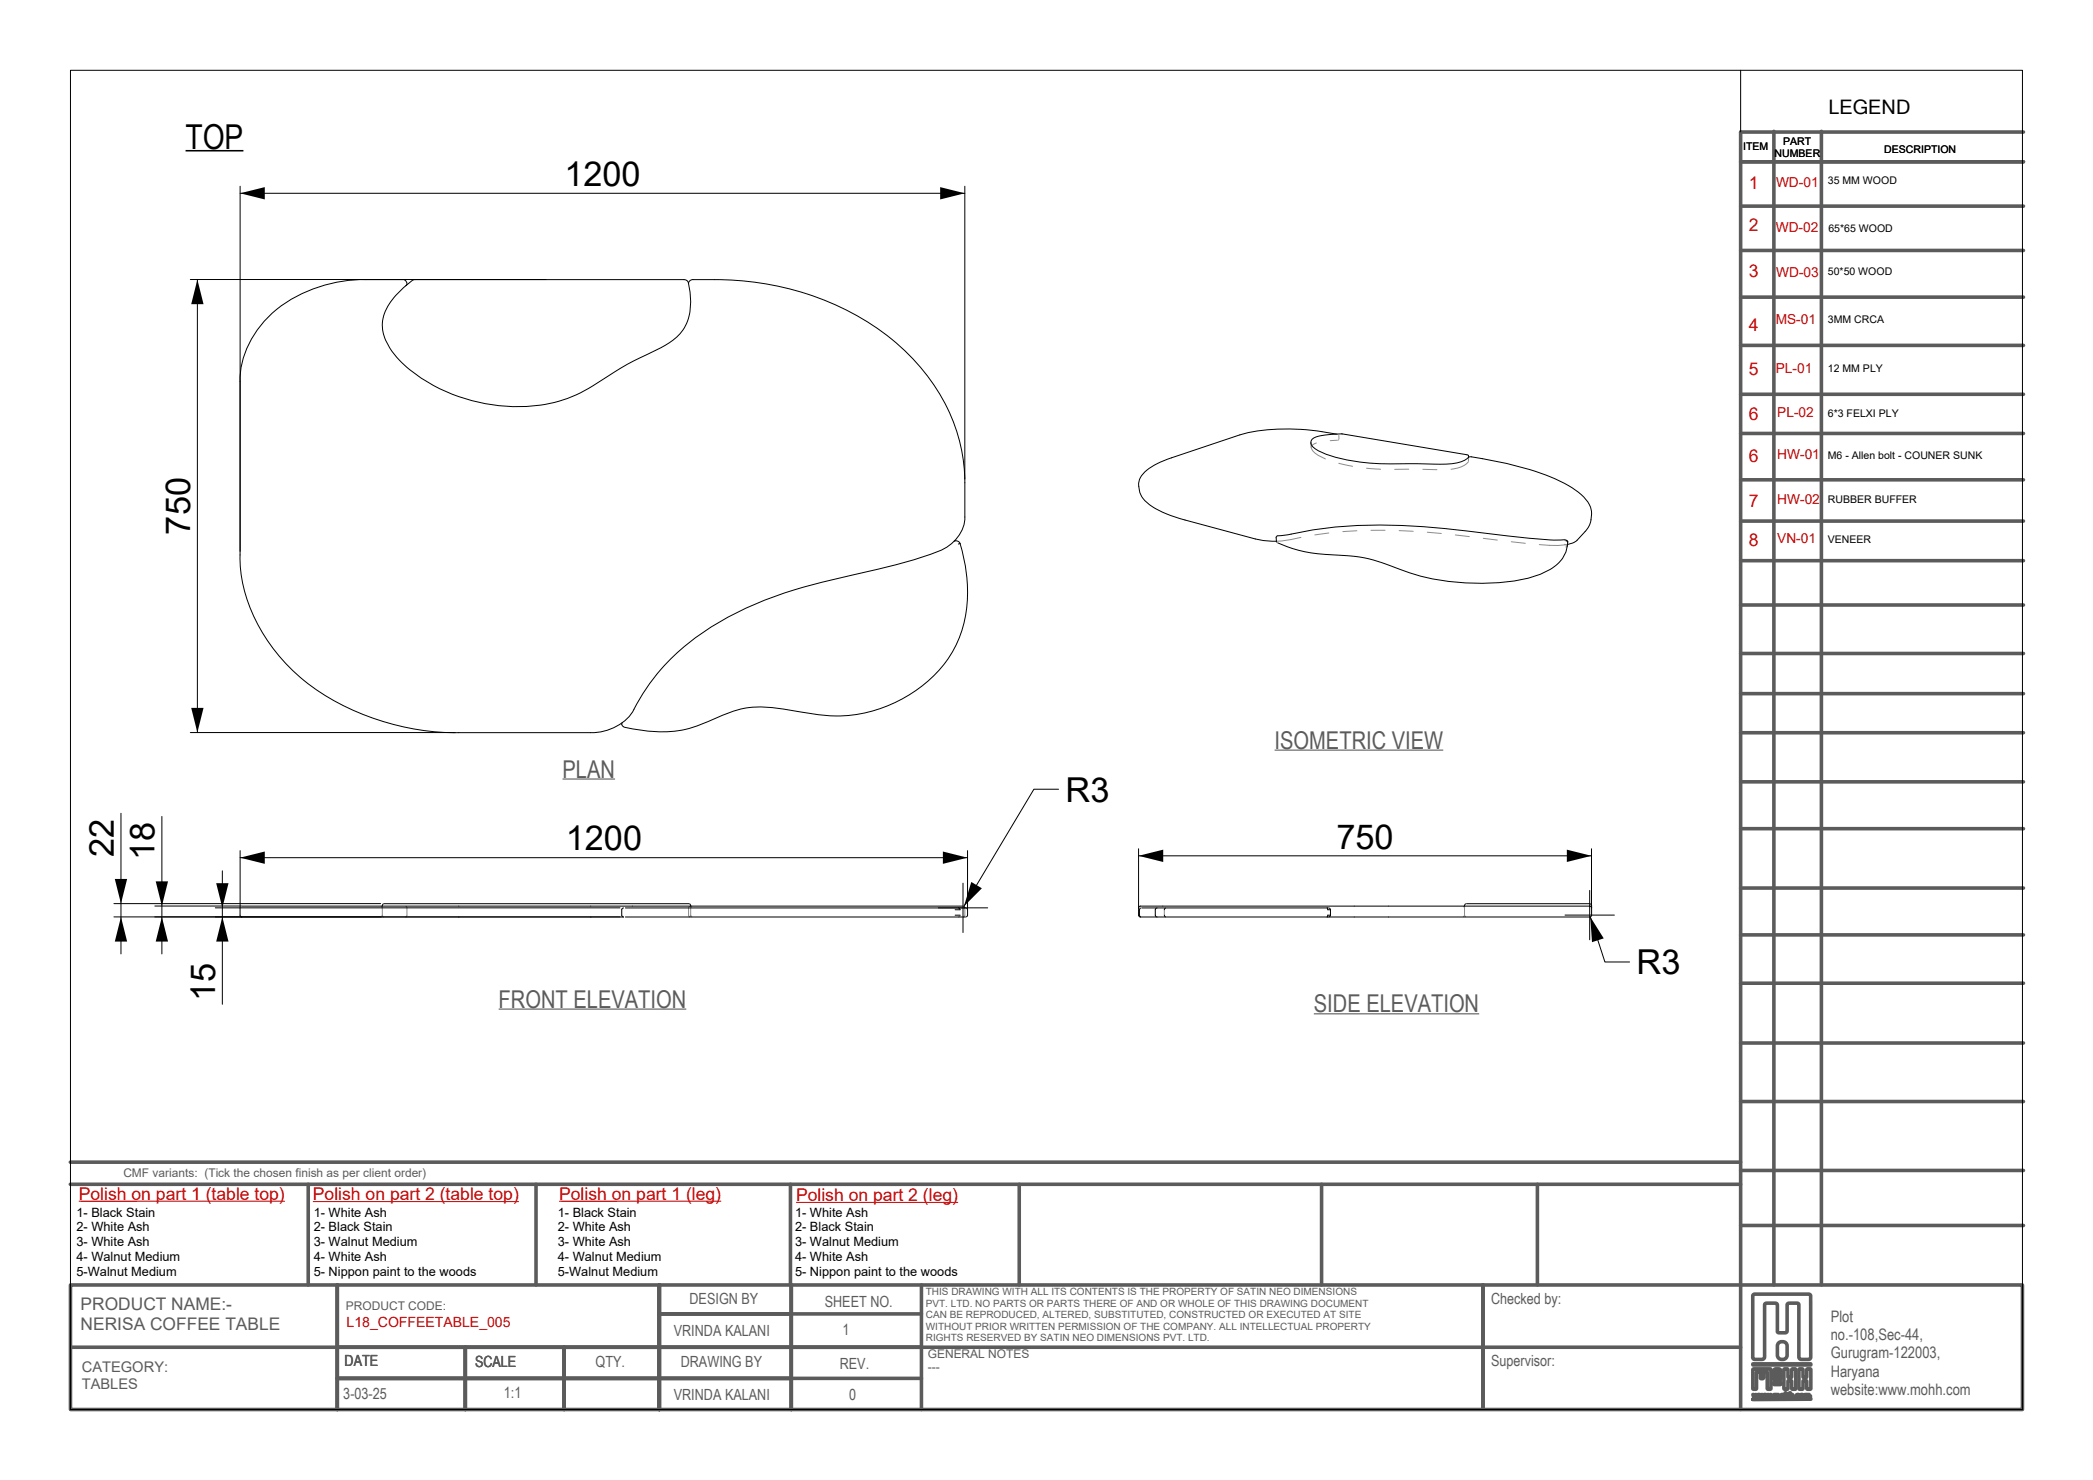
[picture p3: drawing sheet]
<svg xmlns="http://www.w3.org/2000/svg" width="297mm" height="210mm" viewBox="0 0 297 210" stroke-linecap="round" stroke-linejoin="round" font-family="sans-serif">
<!-- layer: Make2D -->
<g fill="none" stroke="#8c8c8c" stroke-width=".14">
<path d="M184.6 76.2l-1.4 .3-2.1 .3M186 62.9a1.53 1.53 0 0 0 1.1 1.7l1 .5M186.8 62.9a.91 .91 0 0 0-.7 .5M188.6 75.6l-2 .3M189.6 61.6h.2M189.8 62.5h-1M190 62.4h-.1M190 65.7l1.9 .5M190 61.8v.5M192.5 75.3l-1.9 .1M193.9 66.4l2 .2M196.5 75.2h-2"/>
<path d="M198.5 75.3l2 .1M199.9 66.6h-2M201.9 66.6h2M202.5 75.5l2 .2M206.5 75.9l2 .2M208.3 65.6a3.6 3.6 0 0 1-2.4 1M208.4 64.9v.6M210.5 76.4l2 .2M214.5 76.9l2 .2M222 77.2l.4 .2-.1 .2h-.1M222.1 76.7l.4 .2M222.4 77.2a13.1 13.1 0 0 1-4 .1"/>
<path d="M54.1 128.6l.2 .2M54.3 129.8l.1 .3M54.3 128.6v1.2M54.3 129.8l-.2 .3M57.6 128.6l.1 .2v1l-.1 .3M97.9 128.6l-.2 .2v1l.2 .3M98 128.6v1.2M98 129.8l-.1 .3M98 129.8l.2 .3M98.2 128.6l-.2 .2M136.2 129.8l-.2 .3M136.9 128.8v1l-.1 .3"/>
<path d="M165.2 129.1v.7M207.7 128.6l.1 .2M207.8 129.8l.2 .3M207.8 128.6v1.2M207.8 129.8l-.1 .3"/>
</g>
<g fill="none" stroke="#000" stroke-width=".14">
<path d="M56.2 41.9l1.1-1.1 1.2-1 .4-.1h38.2a.62 .62 0 0 1 .6 .4 8.5 8.5 0 0 1-.4 6.1 7.4 7.4 0 0 1-3.5 3.1 67.3 67.3 0 0 0-10.6 6 19.9 19.9 0 0 1-12.4 2.3 22.8 22.8 0 0 1-14.7-7.2l-.8-1-.6-1.1a5.3 5.3 0 0 1 1-5.8zM97.7 40.3a.56 .56 0 0 1 .6-.6 44.8 44.8 0 0 1 18.4 2.8 32.5 32.5 0 0 1 17.7 15.4 24.1 24.1 0 0 1 2.5 10.6v4.9a5.5 5.5 0 0 1-3.7 4.8 105.9 105.9 0 0 1-14.5 3.9 55.3 55.3 0 0 0-18.5 7.3 29.7 29.7 0 0 0-10.6 11.8 7.2 7.2 0 0 1-5.8 2.7h-18.7a35.1 35.1 0 0 1-23.2-8.4 23.6 23.6 0 0 1-7.8-15.5v-25.9a13.7 13.7 0 0 1 7-11.5 20.7 20.7 0 0 1 10.7-2.9h5.3a.52 .52 0 0 1 .6 .2 .52 .52 0 0 1-.1 .6M135.4 76.8a.61 .61 0 0 1 .8 .3M136.2 77.1a20.6 20.6 0 0 1 0 13.2 17.9 17.9 0 0 1-10.6 10 19.8 19.8 0 0 1-11.8 .7l-2.4-.4a14.1 14.1 0 0 0-9.9 1.3 16.7 16.7 0 0 1-11.9 1.5l-.9-.2a.44 .44 0 0 1-.4-.7M136.2 77.1l-.2 .1M181.1 76.8l.1 .1M181.2 76.1l.9-.1a64.5 64.5 0 0 1 19.9-1.3l14.9 1.7 3.5 .2h1.6M189.6 61.6a32.5 32.5 0 0 0-12.5-.2l-10.9 3.6a8.7 8.7 0 0 0-4.2 2.5 3.1 3.1 0 0 0 1.1 4.1 15.6 15.6 0 0 0 5.1 2.2l11.1 2.9 1.8 .1v-.7M208.4 64.7l-.2-.2-17.7-2.9h-1.7a4.8 4.8 0 0 0-2.6 .7 .89 .89 0 0 0 .4 1.4 17.8 17.8 0 0 0 7.8 2l10 .2a5.6 5.6 0 0 0 4-1M208.4 64.7v.2M208.4 64.9l.3-.1a55 55 0 0 1 9.9 2.3 16 16 0 0 1 6.3 3.6 3.5 3.5 0 0 1 0 4.7l-1.1 1.2a2.38 2.38 0 0 1-1.4 .6M222 76.6l.4 .1 .1 .2"/>
<path d="M222.3 76.7l.2 .2M222.5 76.9a4.7 4.7 0 0 1-2.5 3.9 16.6 16.6 0 0 1-7.3 1.9 32.6 32.6 0 0 1-16.1-2.7 21.1 21.1 0 0 0-7.5-1.3 19.5 19.5 0 0 1-7.8-1.7M34.3 128.6h102.4M54.4 128.2l-.1 .4M54.5 128.2h43.3M88.5 128.8l-.2 .1-.1 .2v.8l.3 .2h-4.7h-49.5l-.2-.3v-1M88.7 128.8h48.3M88.7 130.1h48.3M97.9 128.2l.1 .4M135.5 129.8h.7M136 128.8l.2 .3h-.7M136.8 128.6l.1 .2"/>
<path d="M137.1 128.8l.2 .3v.7l-.2 .3M161.8 130.1h.1M161.9 128.8l-.2 .3v.7l.2 .3M162 128.8h26.3M162 130.1h26.3M164.1 128.8l-.2 .3v.7l.2 .3M165.2 129.8l.2 .3M165.4 128.8l-.2 .3M188.3 128.8h.2M188.3 130.1h.2M188.3 128.8l.1 .3h.4M188.6 128.8l.2 .3"/>
<path d="M188.8 129.8h-.4l-.1 .3M188.8 129.1v.7M188.8 129.8l-.2 .3M208 128.2l-.2 .4M208.1 128.2h17.4M225.6 128.2l.2 .1 .1 .2v1.3l-.3 .3h-37.1M225.9 128.8l-.3-.2h-63.8l-.2 .2v1l.2 .3"/>
</g>
<!-- layer: Layer 01 -->
<path d="M11.2 170.4h29.2M44.4 170.5h29.2M79.3 170.4h23M113 170.6h23" fill="none" stroke="#c80000" stroke-width=".14"/>
<!-- layer: TAG-SYM -->
<path d="M26.3 21.4h8.2" fill="none" stroke="#000" stroke-width=".22"/>
<!-- layer: 01-TEXT-TITL -->
<g fill="none" stroke="#5b5b5b" stroke-width=".51">
<path d="M251.7 18.6v163.7M258.5 18.6v163.7M287.1 18.7h-40.1v181.3M247 23h40.1M247 29.2h40.1M247 35.5h40.1M247 42.2h40.1M247 55.9h40.1M247 49h40.1M247 79.5h40.1M247 61.5h40.1M247 73.9h40.1"/>
<path d="M247 68.1h40.1M247 85.8h40.1M247 98.4h40.1M247 92.7h40.1M247 110.9h40.1M247 117.6h40.1M247 104h40.1M247 132.6h40.1M247 139.5h40.1M247 126h40.1M247 156.3h40.1M247 148h40.1"/>
<path d="M10 164.9h237M10 168h237M43.7 168v14.3M76.1 168v14.3M112.2 168v14.3M144.6 168v14.3M187.5 168v14.3M218.2 168v14.3M247 173.9h40.1M247 166.1h40.1M10 182.3h277v17.7h-277zM10 191.1h237"/>
<path d="M47.9 182.3v17.7M47.9 195.6h82.9M66 191.1v8.9M80 191.1v8.9M93.6 186.4h37.2M93.6 182.3v17.7M112.3 182.3v17.7M130.8 182.3v17.7M210.4 182.3v17.6M248.7 198.5h8.3l-8.3 .1M248.7 193.5h8.3v.2h-8.3zM248.7 194.3l2.6-.1v2.9h-.4l-.1-.1v-2.3l-.1-.1h-.4v.9l-.1 .1h-.4v-1h-.5v2.4l-.2 .1h-.3z"/>
<path d="M248.7 197.8h.2l.1 .4 .1-.4h.1l.1 .4 .2-.4h.1l-.2 .6h-.1l-.1-.4-.2 .4h-.1zM248.8 183.7l.2-.1h7.6l.3 .1 .1 8.8-.2 .3-1.2 .1-.3-.2v-7.5l-.1-.3h-.2h-1l-.4 .1v3.8v.2l-.3 .1-1.1-.1v-4l-.4-.1h-1.1l-.3 .1v7.5l-.2 .3-.2 .1-1.2-.1-.1-.3zM249.6 197.8h.2l.1 .4 .1-.4h.1l.1 .4 .1-.4h.2l-.2 .6h-.1l-.2-.4-.1 .4h-.1zM250.5 197.8h.1l.1 .4 .2-.4h.1l.1 .4 .1-.4h.1l-.2 .6h-.1l-.1-.4-.1 .4h-.1zM251.6 196.2l.1-.1h1l.1 .2-.1 .1h-1zM251.7 194.4a.73 .73 0 0 1 1 0v1.3a.73 .73 0 0 1-1 0zM252 198l.1 .4h.1v-.4l.1-.1 .1 .5h.1v-.4M252.1 194.6l.2-.1 .1 .2v.7l-.1 .1-.3-.1zM252.3 197.8l-.5 .1-.1-.1v.6h.1v-.4M252.4 190.5a.73 .73 0 0 1 1.2 .4v1.4a.7 .7 0 0 1-.7 .6 .7 .7 0 0 1-.7-.6v-1.4zM252.8 198h.2l.1 .1-.2 .2-.1-.1zM253.2 194.2h.5v1.1l.1 .1 .5-.1v-1.1h.5v2.9h-.5v-1.1l-.5-.1-.1 .1v1.1h-.5z"/>
<path d="M253.4 198v.4h-.1v-.8h.1v.3l.2-.1 .2 .1v.5h-.1v-.3M254.1 198v.4h-.1v-.8h.1v.3l.2-.1 .1 .1v.5h-.1v-.3M254.9 197.9l.2-.1 .2 .1h-.2l-.1 .2v.2h.3a.3 .3 0 0 1-.4 0 .3 .3 0 0 1 0-.4zM255.3 194.2h.5l.1 1.1 .1 .1 .4-.1v-1.1h.6v2.9h-.6v-1.1l-.4-.1-.1 .1-.1 1.1h-.5zM255.6 198h.2v.1l-.1 .2-.2-.1zM256.4 198v.4h.2v-.4l.1-.1 .1 .5h.1v-.4M256.7 197.8l-.5 .1-.1-.1v.6h.1v-.4"/>
<circle cx="252.9" cy="198.1" r=".29"/>
<circle cx="255.7" cy="198.1" r=".29"/>
</g>
<path d="M79.8 110.5h7.5M180.9 106.4h23.9M70.8 143.2h26.6M186.4 143.8h23.5" fill="none" stroke="#5b5b5b" stroke-width=".16"/>
<!-- layer: Default -->
<g fill="none" stroke="#000" stroke-width=".14">
<path d="M10 10h277v190h-277zM247 10v8.7M27 39.7h50.5M28 39.7v64.2M34.1 26.4v51.8M34.1 27.4h102.8M136.9 26.4v41.6M17.2 115.4v19.9M23 115.8v19.5M27 103.9h37.6M150.2 112h-3.5l-9.9 16.6M16.2 130.1h71.8"/>
<path d="M16.2 128.2h37.8M22 128.5h12.2M30.6 128.8h57.4M31.6 123.6v18.9M34.1 120.7v8.1M34.1 121.7h103.2M133.2 128.8h7M136.7 125.3v7M137.3 120.7v8.2M161.6 120.4v8.4M161.6 121.4h64.2M222.1 129.8h7"/>
<path d="M225.6 126.3v7M225.7 130.1l2 6.4h3.5M225.8 120.4v8.4"/>
</g>
<g fill="#000">
<path d="M28 39.7l.9 3.5h-1.8zM34.1 27.4l3.5-.9v1.8zM133.4 26.5l3.5 .9-3.5 .9zM27.1 100.4h1.8l-.9 3.5zM16.3 124.7h1.7l-.8 3.5zM17.2 130.1l.8 3.5h-1.7zM22.1 125h1.7l-.8 3.5zM23 130.1l.8 3.5h-1.7zM30.7 125.3h1.7l-.8 3.5zM31.6 130.1l.8 3.5h-1.7zM34.1 121.7l3.5-.9v1.8zM137.8 125.1l1.5 .9-2.5 2.6z"/>
<path d="M133.8 120.8l3.5 .9-3.5 .9zM161.6 121.4l3.5-.9v1.8zM225.7 130.1l1.9 3-1.7 .6zM222.3 120.5l3.5 .9-3.5 .9z"/>
</g>
<g font-size="4.9">
<text x="26.3" y="21.1">TOP</text>
<text x="80.1" y="26.4">1200</text>
<text x="27" y="75.8" transform="rotate(-90 27 75.8)">750</text>
<text x="151.2" y="113.7">R3</text>
<text x="16.2" y="121.5" transform="rotate(-90 16.2 121.5)">22</text>
<text x="21.9" y="122" transform="rotate(-90 21.9 122)">18</text>
<text x="80.3" y="120.6">1200</text>
<text x="189.7" y="120.4">750</text>
<text x="30.5" y="142" transform="rotate(-90 30.5 142)">15</text>
<text x="232.2" y="138.2">R3</text>
</g>
<g font-size="3.5" fill="#5b5b5b">
<text x="180.9" y="106.2">ISOMETRIC VIEW</text>
<text x="79.8" y="110.3">PLAN</text>
<text x="70.8" y="143">FRONT ELEVATION</text>
<text x="186.4" y="143.6">SIDE ELEVATION</text>
</g>
<text font-size="2.8" x="259.5" y="16.1">LEGEND</text>
<g font-size="2.5" fill="#c80000">
<text x="248.2" y="26.8">1</text>
<text x="248.2" y="32.8">2</text>
<text x="248.2" y="39.4">3</text>
<text x="248.2" y="47">4</text>
<text x="248.2" y="53.2">5</text>
<text x="248.2" y="59.6">6</text>
<text x="248.2" y="65.6">6</text>
<text x="248.2" y="71.9">7</text>
<text x="248.2" y="77.5">8</text>
<text x="11.2" y="170.2">Polish on part 1 (table top)</text>
<text x="44.4" y="170.3">Polish on part 2 (table top)</text>
<text x="79.3" y="170.2">Polish on part 1 (leg)</text>
<text x="113" y="170.4">Polish on part 2 (leg)</text>
</g>
<g font-size="2.5" fill="#5b5b5b">
<text x="11.4" y="185.9">PRODUCT NAME:-</text>
<text x="11.4" y="188.7">NERISA COFFEE TABLE</text>
</g>
<g font-size="2.2" fill="#5b5b5b">
<text x="97.8" y="185.1">DESIGN BY</text>
<text x="117" y="185.4">SHEET NO.</text>
<text x="211.6" y="185.1">Checked by:</text>
<text x="95.6" y="189.6">VRINDA KALANI</text>
<text x="119.6" y="189.5">1</text>
<text x="259.8" y="187.6">Plot</text>
<text x="259.8" y="190.1">no.-108,Sec-44,</text>
<text x="48.9" y="193.8">DATE</text>
<text x="67.4" y="193.9">SCALE</text>
<text x="84.5" y="193.9">QTY.</text>
<text x="96.6" y="193.9">DRAWING BY</text>
<text x="119.2" y="194.3">REV.</text>
<text x="211.6" y="193.8">Supervisor:</text>
<text x="259.8" y="192.7">Gurugram-122003,</text>
<text x="259.8" y="195.3">Haryana</text>
<text x="259.8" y="197.9">website:www.mohh.com</text>
<text x="48.7" y="198.4">3-03-25</text>
<text x="71.5" y="198.3">1:1</text>
<text x="95.6" y="198.6">VRINDA KALANI</text>
<text x="120.5" y="198.7">0</text>
</g>
<g font-size="2.1" fill="#5b5b5b">
<text x="11.6" y="194.7">CATEGORY:</text>
<text x="11.6" y="197">TABLES</text>
</g>
<text font-size="2" fill="#c80000" x="49.2" y="188.2">L18_COFFEETABLE_005</text>
<g font-size="1.9" fill="#c80000">
<text x="252" y="26.6">WD-01</text>
<text x="252" y="32.9">WD-02</text>
<text x="252" y="39.3">WD-03</text>
<text x="252" y="46">MS-01</text>
<text x="252" y="52.9">PL-01</text>
<text x="252.2" y="59.2">PL-02</text>
<text x="252.2" y="65.2">HW-01</text>
<text x="252.2" y="71.5">HW-02</text>
<text x="252.2" y="77.1">VN-01</text>
</g>
<g font-size="1.8">
<text x="10.9" y="172.6">1- Black Stain</text>
<text x="44.5" y="172.6">1- White Ash</text>
<text x="79.2" y="172.6">1- Black Stain</text>
<text x="112.8" y="172.6">1- White Ash</text>
<text x="10.9" y="174.7">2- White Ash</text>
<text x="10.9" y="176.8">3- White Ash</text>
<text x="10.9" y="178.9">4- Walnut Medium</text>
<text x="44.5" y="174.7">2- Black Stain</text>
<text x="44.5" y="176.8">3- Walnut Medium</text>
<text x="44.5" y="178.9">4- White Ash</text>
<text x="79.2" y="174.7">2- White Ash</text>
<text x="79.2" y="176.8">3- White Ash</text>
<text x="79.2" y="178.9">4- Walnut Medium</text>
<text x="112.8" y="174.7">2- Black Stain</text>
<text x="112.8" y="176.8">3- Walnut Medium</text>
<text x="112.8" y="178.9">4- White Ash</text>
<text x="10.9" y="181">5-Walnut Medium</text>
<text x="44.5" y="181">5- Nippon paint to the woods</text>
<text x="79.2" y="181">5-Walnut Medium</text>
<text x="112.8" y="181">5- Nippon paint to the woods</text>
</g>
<g font-size="1.7" fill="#5b5b5b">
<text x="17.5" y="167">CMF variants: (Tick the chosen finish as per client order)</text>
<text x="49.1" y="185.8">PRODUCT CODE:</text>
<text x="131.7" y="192.6">GENERAL NOTES</text>
<text x="131.7" y="194.5">---</text>
</g>
<g font-size="1.5">
<text x="247.4" y="21.3">ITEM</text>
<text x="251.8" y="22.3">NUMBER</text>
<text x="253.1" y="20.6">PART</text>
<text x="267.4" y="21.7">DESCRIPTION</text>
<text x="259.4" y="26.2">35 MM WOOD</text>
<text x="259.5" y="32.9">65*65 WOOD</text>
<text x="259.4" y="39">50*50 WOOD</text>
<text x="259.4" y="45.8">3MM CRCA</text>
<text x="259.4" y="52.8">12 MM PLY</text>
<text x="259.4" y="59.1">6*3 FELXI PLY</text>
<text x="259.4" y="65.1">M6 - Allen bolt - COUNER SUNK</text>
<text x="259.4" y="71.4">RUBBER BUFFER</text>
<text x="259.4" y="77">VENEER</text>
</g>
<g font-size="1.4" fill="#5b5b5b">
<text x="131.4" y="183.8">THIS DRAWING WITH ALL ITS CONTENTS IS THE PROPERTY OF SATIN NEO DIMENSIONS</text>
<text x="131.4" y="185.4">PVT. LTD. NO PARTS OR PARTS THERE OF AND OR WHOLE OF THIS DRAWING DOCUMENT</text>
<text x="131.4" y="187">CAN BE REPRODUCED, ALTERED, SUBSTITUTED, CONSTRUCTED OR EXECUTED AT SITE</text>
<text x="131.4" y="188.7">WITHOUT PRIOR WRITTEN PERMISSION OF THE COMPANY. ALL INTELLECTUAL PROPERTY</text>
<text x="131.4" y="190.3">RIGHTS RESERVED BY SATIN NEO DIMENSIONS PVT. LTD.</text>
</g>
</svg>
